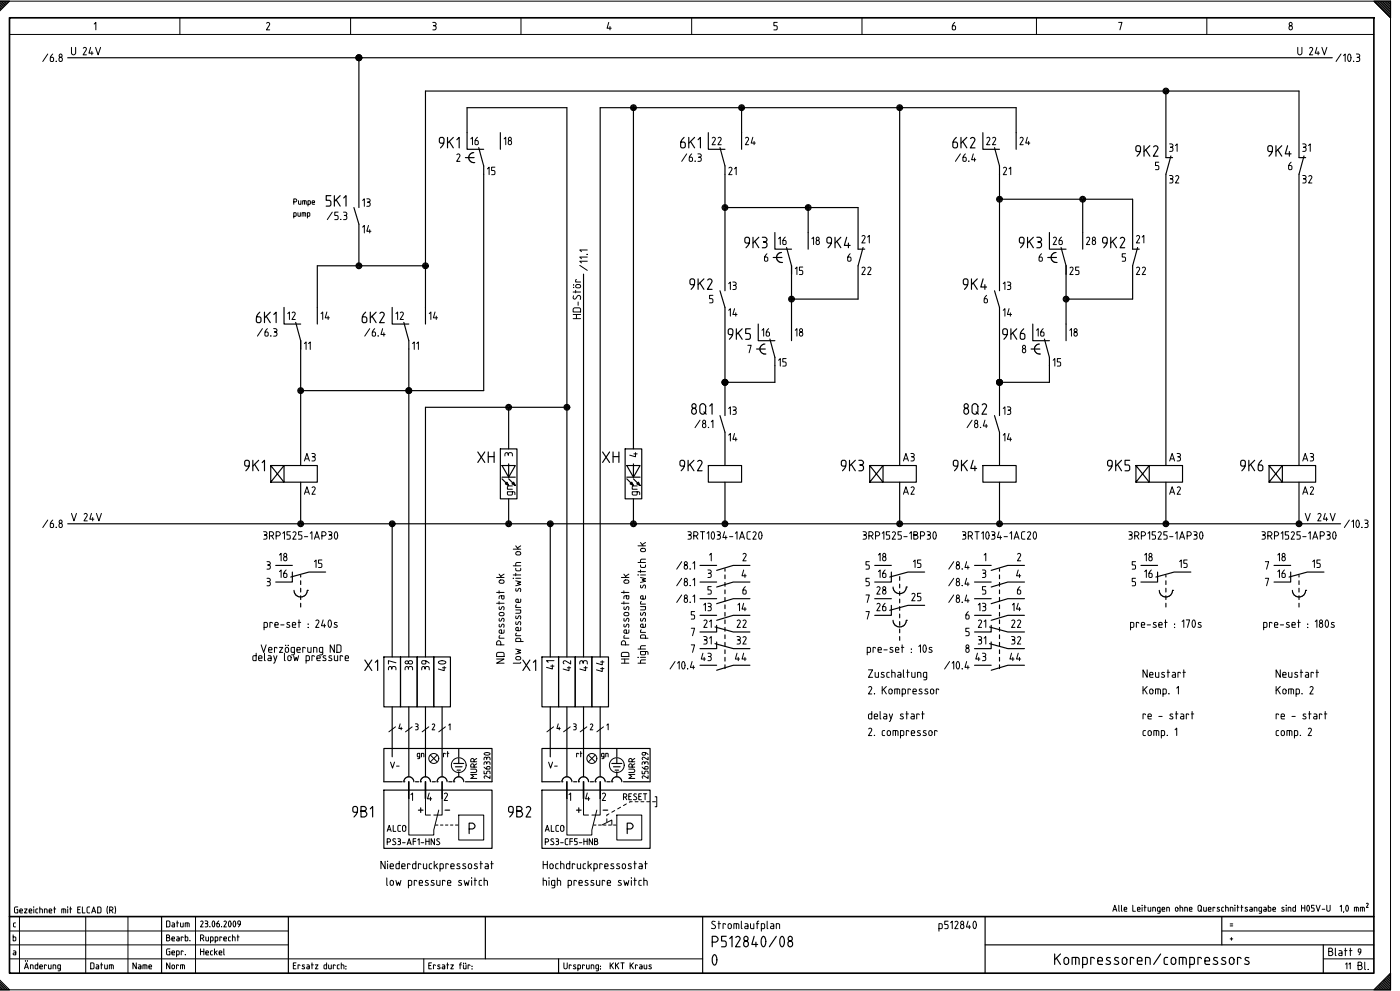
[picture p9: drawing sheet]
<svg xmlns="http://www.w3.org/2000/svg" width="421mm" height="298mm" viewBox="0 0 421 298" stroke-linecap="round" stroke-linejoin="round" font-family="sans-serif">
<g fill="none" stroke="#000" stroke-width=".35">
<path d="M-.1 .9l1.1 1.1M-.1 1.4l.9 .8M-.1 1.9l.6 .6M-.1 2.9l.1 .1M0 2.4l.3 .3M0 .3h2.9l-2.9 3M0 .5l1.3 1.2M.5 .5l1 1M1 .5l.7 .7M1.5 .5l.5 .5M2 .5l.2 .2M20.4 17.3h380"/>
<path d="M107.9 17.3v45M412.9 .3h5v5zM413 .5l4.7 4.7M413.5 .5l4.2 4.2M414 .5l3.7 3.7M414.5 .5l3.2 3.2M415 .5l2.7 2.7M415.5 .5l2.2 2.2M416 .5l1.7 1.7M416.5 .5l1.2 1.2M417 .5l.7 .7M417.5 .5l.2 .2"/>
<path d="M150.4 39.8v5M190.4 32.3v102.5M212.9 39.8v5h5M222.9 32.3v12.5M270.4 32.3v107.5M295.4 39.8v5h5M350.4 27.4v19.9h2M139.9 47.3h2.6M142.4 45.9a1.5 1.5 0 0 0-1.5 1.4 1.5 1.5 0 0 0 1.5 1.5M143.9 44.3l1.5 5.6v67.4h-55M145.4 44.8h-5v-12.5h30v165.1M216.4 44.3l1.5 5.6"/>
<path d="M217.9 52.3v35M298.9 44.3l1.5 5.6M300.4 59.8h40v15h2M300.4 52.3v35M305.4 44.8v-12.5h-125v165.1M325.4 59.8v15M351.9 46.8l-1.5 5.5v87.5M391.9 46.8l-1.5 5.5v87.5M392.4 47.3h-2v-19.9h-262.5v69.9M106.4 62.3l1.5 5v12.5M127.9 79.8h-32.5v17.5M217.9 62.3h40v12.5h2"/>
<path d="M232.4 77.4h2.6M232.9 69.8v5h5M234.9 75.9a1.5 1.5 0 0 0-1.5 1.5 1.5 1.5 0 0 0 1.5 1.4M236.4 74.3l1.5 5.5v22.5M242.9 62.3v12.5M259.4 74.3l-1.5 5.5v10h-20M314.9 77.4h2.6M315.4 69.8v5h5M317.4 75.9a1.5 1.5 0 0 0-1.5 1.5 1.5 1.5 0 0 0 1.5 1.4M318.9 74.3l1.5 5.5M341.9 74.3l-1.5 5.5v10h-20M85.4 92.4v4.9h5"/>
<path d="M88.9 96.8l1.5 5.5v37.5M117.9 92.4v4.9h5M121.4 96.8l1.5 5.5v95.1M175.4 82.3v115.1M216.4 87.3l1.5 5.1v32.4M227.9 97.3v5h5M298.9 87.3l1.5 5.1v32.4M310.4 97.3v5h5M320.4 82.3v20M227.4 104.8h2.6M229.9 103.3a1.5 1.5 0 0 0-1.5 1.5 1.5 1.5 0 0 0 1.5 1.5M231.4 101.9l1.5 5.5v7.5h-15"/>
<path d="M309.9 104.8h2.6M312.4 103.3a1.5 1.5 0 0 0-1.5 1.5 1.5 1.5 0 0 0 1.5 1.5M313.9 101.9l1.5 5.5v7.5h-15M81.4 139.8l4 5.1h-4v-5.1h4l-4 5.1M85.4 139.8h10v5.1h-10zM150.4 134.8h5v15h-5zM150.9 139.8h4l-2 3.5zM152.9 122.4v12.4M152.9 139.4v3.9M170.4 122.4h-42.5v75M187.9 134.8h5v15h-5zM188.4 139.8h4l-2 3.5z"/>
<path d="M190.4 139.4v3.9M212.9 139.8h10v5.1h-10zM216.4 124.8l1.5 5.1v9.9M261.4 139.8v5.1h4l-4-5.1h4l-4 5.1M265.4 139.8h10v5.1h-10zM295.4 139.8h10v5.1h-10zM298.9 124.8l1.5 5.1v9.9M341.4 139.8l4 5.1h-4v-5.1h4l-4 5.1M345.4 139.8h10v5.1h-10zM381.4 139.8l4 5.1h-4v-5.1h4l-4 5.1M385.4 139.8h10v5.1h-10zM20.4 157.3h382.5"/>
<path d="M90.4 144.9v12.4M117.9 157.3v40.1M150.9 143.3h4M150.9 143.8l2 2M152.9 149.8v7.5M152.9 143.8l2 2M165.4 157.3v40.1M188.4 143.3h4M188.4 143.8l2 2M190.4 149.8v7.5M190.4 143.8l2 2M217.9 144.9v12.4"/>
<path d="M270.4 144.9v12.4M300.4 144.9v12.4M350.4 144.9v12.4M390.4 144.9v12.4M82.9 169.8h5M87.9 171.8v3.1h-5M88.4 177.3a2 2 0 0 0 2 2 2 2 0 0 0 2-2M90.4 172.9v.4M90.4 174.5v1.1M90.4 176.7v1.1M90.4 179v1.1M97.9 171.8h-5l-5.5 1.5"/>
<path d="M210.4 169.8h5M210.4 179.8h5M210.4 174.9h5M217.9 170.9v.7M217.9 172.7v1.1M217.9 175v1.1M217.9 177.2v1.2M217.9 179.5v1.1M225.4 169.8h-5l-5 1.5M225.4 179.8h-5l-5 1.5M225.4 174.9h-5l-5 1.5M262.9 169.8h5"/>
<path d="M267.9 171.8v3.1h-5M268.4 176.4a2 2 0 0 0 2 2 2 2 0 0 0 2-2M270.4 173.2v1.1M270.4 175.5v1.1M270.4 177.7v1.1M270.4 180v1.1M277.9 171.8h-5l-5.5 1.5M292.9 169.8h5M292.9 179.8h5M292.9 174.9h5M300.4 170.9v.7M300.4 172.7v1.1"/>
<path d="M300.4 175v1.1M300.4 177.2v1.2M300.4 179.5v1.1M307.9 169.8h-5l-5 1.5M307.9 179.8h-5l-5 1.5M307.9 174.9h-5l-5 1.5M342.9 169.8h5M347.9 171.8v3.1h-5M348.4 177.3a2 2 0 0 0 2 2 2 2 0 0 0 2-2M350.4 172.9v.4M350.4 174.5v1.1M350.4 176.7v1.1"/>
<path d="M350.4 179v1.1M357.9 171.8h-5l-5.5 1.5M382.9 169.8h5M387.9 171.8v3.1h-5M388.4 177.3a2 2 0 0 0 2 2 2 2 0 0 0 2-2M390.4 172.9v.4M390.4 174.5v1.1M390.4 176.7v1.1M390.4 179v1.1M397.9 171.8h-5l-5.5 1.5M90.4 181.2v1.2M115.4 197.4h5v15h-5z"/>
<path d="M120.4 197.4h5v15h-5zM125.4 197.4h5v15h-5zM130.4 197.4h5v15h-5zM162.9 197.4h5v15h-5zM167.9 197.4h5v15h-5zM172.9 197.4h5v15h-5zM177.9 197.4h5v15h-5zM210.4 184.8h5M214.9 188.3l5.5 1.6h5M214.9 193.4l5.5 1.4h5M215.4 187.9v2h-5M217.9 181.7v1.1"/>
<path d="M217.9 184v1.1M217.9 186.2v1.1M217.9 188.5v1.1M217.9 190.7v1.1M217.9 193v1.1M217.9 195.2v1.1M217.9 197.5v1.1M217.9 199.7v1.2M225.4 184.8h-5l-5 1.5M225.4 199.8h-5l-5 1.5M268.4 186.3a2 2 0 0 0 2 2 2 2 0 0 0 2-2M270.4 182.2v1.1"/>
<path d="M270.4 184.5v1.1M270.4 186.7v1.2M270.4 189v1.1M270.4 191.2v1.1M277.9 181.8h-5l-5.5 1.5M292.9 184.8h5M297.4 188.3l5.5 1.6h5M297.4 193.4l5.5 1.4h5M297.9 187.9v2h-5M300.4 181.7v1.1M300.4 184v1.1M300.4 186.2v1.1"/>
<path d="M300.4 188.5v1.1M300.4 190.7v1.1M300.4 193v1.1M300.4 195.2v1.1M300.4 197.5v1.1M300.4 199.7v1.2M307.9 184.8h-5l-5 1.5M307.9 199.8h-5l-5 1.5M350.4 181.2v1.2M390.4 181.2v1.2M117.9 212.4v14.9M122.9 212.4v20.9"/>
<path d="M127.9 212.4v20.9M132.9 212.4v20.9M165.4 212.4v14.9M170.4 212.4v20.9M175.4 212.4v20.9M180.4 212.4v20.9M115.4 237.3h32.5v17.6h-32.5zM120.9 234.8h-5.5v-10h32.5v10h-8M122.9 233.3l1 .5 .5 1M122.9 233.3l-1.1 .5-.4 1M124.9 234.8h1M127.9 233.3l1 .5 .5 1"/>
<path d="M127.9 233.3l-1.1 .5-.4 1M129.9 234.8h1M132.9 233.3l1 .5 .5 1M132.9 233.3l-1.1 .5-.4 1M134.9 234.8h1M136.4 229.3h3M136.9 230.3h2M137.4 231.3h1M137.9 224.8v2.5M137.9 227.8v1.5M137.9 231.8v1.5M137.9 233.3l1 .5 .5 1"/>
<path d="M137.9 233.3l-1.1 .5-.4 1M162.9 237.3h32.5v17.6h-32.5zM168.4 234.8h-5.5v-10h32.5v10h-8M170.4 233.3l1 .5 .5 1M170.4 233.3l-1.1 .5-.4 1M172.4 234.8h1M175.4 233.3l1 .5 .5 1M175.4 233.3l-1.1 .5-.4 1M177.4 234.8h1M180.4 233.3l1 .5 .5 1M180.4 233.3l-1.1 .5-.4 1M182.4 234.8h1"/>
<path d="M183.9 229.3h3M184.4 230.3h2M184.9 231.3h1M185.4 224.8v2.5M185.4 227.8v1.5M185.4 231.8v1.5M185.4 233.3l1 .5 .5 1M185.4 233.3l-1.1 .5-.4 1M48.6 275.4v17M86.7 275.4v17M145.9 275.4v12.7M211.2 275.4v17"/>
<path d="M296 275.4v17M367.2 275.4v8.4M-.1 295.5l1.8 1.8M-.1 296l1.3 1.3M-.1 296.5l.8 .8M0 296.9l.3 .4M0 294.4l2.9 2.9h-2.9M0 295l2.2 2.3M167.9 288.1v4.3M296 283.8h116.9M397.7 283.8v8.6M413.3 297.2v.1"/>
<path d="M413.5 297l.3 .3M413.8 296.7l.5 .6M414 296.4l.8 .9M414.3 296.2l1 1.1M414.5 295.9l1.3 1.4M414.7 295.7l1.6 1.6M415 295.4l1.8 1.9M415.2 295.2l2.1 2.1M415.5 295l2.2 2.2M415.7 294.7l2 2M416 294.5l1.7 1.7M416.2 294.2l1.5 1.5"/>
<path d="M416.5 294l1.2 1.2M416.7 293.7l1 1M417 293.5l.7 .7M417.2 293.2l.5 .5M417.5 293l.2 .2M417.9 292.4v4.9h-5z"/>
<circle cx="107.9" cy="17.3" r=".88"/>
<circle cx="107.9" cy="17.3" r=".38"/>
<circle cx="107.9" cy="17.3" r=".63"/>
<circle cx="190.4" cy="32.3" r=".88"/>
<circle cx="190.4" cy="32.3" r=".62"/>
<circle cx="190.4" cy="32.3" r=".38"/>
<circle cx="222.9" cy="32.3" r=".63"/>
<circle cx="222.9" cy="32.3" r=".88"/>
<circle cx="222.9" cy="32.3" r=".37"/>
<circle cx="270.4" cy="32.3" r=".88"/>
<circle cx="270.4" cy="32.3" r=".38"/>
<circle cx="270.4" cy="32.3" r=".63"/>
<circle cx="350.4" cy="27.4" r=".38"/>
<circle cx="350.4" cy="27.3" r=".63"/>
<circle cx="350.4" cy="27.3" r=".87"/>
<circle cx="300.4" cy="59.8" r=".88"/>
<circle cx="300.4" cy="59.8" r=".38"/>
<circle cx="300.4" cy="59.9" r=".63"/>
<circle cx="325.4" cy="59.9" r=".63"/>
<circle cx="325.4" cy="59.8" r=".88"/>
<circle cx="325.4" cy="59.8" r=".37"/>
<circle cx="107.9" cy="79.8" r=".87"/>
<circle cx="107.9" cy="79.8" r=".38"/>
<circle cx="107.9" cy="79.8" r=".63"/>
<circle cx="127.9" cy="79.8" r=".38"/>
<circle cx="127.9" cy="79.8" r=".63"/>
<circle cx="127.9" cy="79.8" r=".87"/>
<circle cx="217.9" cy="62.3" r=".38"/>
<circle cx="217.9" cy="62.3" r=".63"/>
<circle cx="217.9" cy="62.3" r=".88"/>
<circle cx="242.9" cy="62.3" r=".88"/>
<circle cx="242.9" cy="62.3" r=".37"/>
<circle cx="242.9" cy="62.3" r=".62"/>
<circle cx="237.9" cy="89.9" r=".63"/>
<circle cx="237.9" cy="89.8" r=".88"/>
<circle cx="237.9" cy="89.8" r=".37"/>
<circle cx="320.4" cy="89.9" r=".63"/>
<circle cx="320.4" cy="89.8" r=".88"/>
<circle cx="320.4" cy="89.8" r=".37"/>
<circle cx="90.4" cy="117.3" r=".63"/>
<circle cx="90.4" cy="117.3" r=".37"/>
<circle cx="90.4" cy="117.3" r=".87"/>
<circle cx="122.9" cy="117.3" r=".87"/>
<circle cx="122.9" cy="117.3" r=".38"/>
<circle cx="122.9" cy="117.3" r=".63"/>
<circle cx="217.9" cy="114.9" r=".38"/>
<circle cx="217.9" cy="114.8" r=".63"/>
<circle cx="217.9" cy="114.9" r=".88"/>
<circle cx="300.4" cy="114.9" r=".88"/>
<circle cx="300.4" cy="114.9" r=".38"/>
<circle cx="300.4" cy="114.8" r=".63"/>
<circle cx="152.9" cy="122.4" r=".88"/>
<circle cx="152.9" cy="122.4" r=".38"/>
<circle cx="152.9" cy="122.3" r=".63"/>
<circle cx="170.4" cy="122.3" r=".63"/>
<circle cx="170.4" cy="122.4" r=".88"/>
<circle cx="170.4" cy="122.4" r=".37"/>
<circle cx="90.4" cy="157.3" r=".88"/>
<circle cx="90.4" cy="157.3" r=".37"/>
<circle cx="90.4" cy="157.3" r=".62"/>
<circle cx="117.9" cy="157.3" r=".88"/>
<circle cx="117.9" cy="157.3" r=".37"/>
<circle cx="117.9" cy="157.3" r=".62"/>
<circle cx="152.9" cy="157.3" r=".88"/>
<circle cx="152.9" cy="157.3" r=".38"/>
<circle cx="152.9" cy="157.3" r=".62"/>
<circle cx="165.4" cy="157.3" r=".88"/>
<circle cx="165.4" cy="157.3" r=".37"/>
<circle cx="165.4" cy="157.3" r=".62"/>
<circle cx="190.4" cy="157.3" r=".88"/>
<circle cx="190.4" cy="157.3" r=".62"/>
<circle cx="190.4" cy="157.3" r=".38"/>
<circle cx="217.9" cy="157.3" r=".38"/>
<circle cx="217.9" cy="157.3" r=".88"/>
<circle cx="217.9" cy="157.3" r=".62"/>
<circle cx="270.4" cy="157.3" r=".88"/>
<circle cx="270.4" cy="157.3" r=".38"/>
<circle cx="270.4" cy="157.3" r=".62"/>
<circle cx="300.4" cy="157.3" r=".88"/>
<circle cx="300.4" cy="157.3" r=".38"/>
<circle cx="300.4" cy="157.3" r=".62"/>
<circle cx="350.4" cy="157.3" r=".38"/>
<circle cx="350.4" cy="157.3" r=".88"/>
<circle cx="350.4" cy="157.3" r=".62"/>
<circle cx="390.4" cy="157.3" r=".88"/>
<circle cx="390.4" cy="157.3" r=".37"/>
<circle cx="390.4" cy="157.3" r=".62"/>
</g>
<g fill="#000">
<circle cx="142.4" cy="48.8" r=".17"/>
<circle cx="234.9" cy="78.8" r=".17"/>
<circle cx="317.4" cy="78.8" r=".17"/>
<circle cx="229.9" cy="106.3" r=".17"/>
<circle cx="312.4" cy="106.3" r=".17"/>
<circle cx="92.4" cy="177.3" r=".17"/>
<circle cx="272.4" cy="176.4" r=".17"/>
<circle cx="352.4" cy="177.3" r=".17"/>
<circle cx="392.4" cy="177.3" r=".17"/>
<circle cx="272.4" cy="186.3" r=".17"/>
<circle cx="121.4" cy="234.8" r=".17"/>
<circle cx="126.4" cy="234.8" r=".17"/>
<circle cx="131.4" cy="234.8" r=".17"/>
<circle cx="136.4" cy="234.8" r=".17"/>
<circle cx="168.9" cy="234.8" r=".17"/>
<circle cx="173.9" cy="234.8" r=".17"/>
<circle cx="178.9" cy="234.8" r=".17"/>
<circle cx="183.9" cy="234.8" r=".17"/>
</g>
<g fill="none" stroke="#000" stroke-width=".3">
<path d="M0 .3h417.9v297h-418M2.9 10.4h410M54.1 5.3v5.1M105.4 5.3v5.1M156.6 5.3v5.1M207.9 5.3v5.1M259 5.3v5.1M311.5 5.3v5.1M362.7 5.3v5.1M88.3 60.6h.5a.46 .46 0 0 0 .4-.4 .46 .46 0 0 0-.4-.5h-.5v1.7M89.7 60.3v.9l.2 .2h.5v-1.1M91 61.4v-1.1l1 .1v1"/>
<path d="M91.5 60.3v1.1M92.6 61.4l.7-.2v-.7l-.2-.2h-.5v1.6M93.8 60.8h.7v-.4h-.6l-.1 .8 .7 .2M149.2 178h2.3M149.2 173.5h2.3M150 177.5v.7M150 172.5l.7 1M150.1 174.4l1-.2a.52 .52 0 0 1 .4 .5 .52 .52 0 0 1-.4 .5l-1-.1-.1-.2zM150.7 179l.2 .9h.5l.1-.9h-1.2l-.3 .3v.5M151.5 172.5l-1 .6M186.7 178h2.3M186.7 173.5h2.3"/>
<path d="M187.5 177.5v.7M187.5 172.5l.7 1M187.6 174.4l1-.2a.52 .52 0 0 1 .4 .5 .52 .52 0 0 1-.4 .5l-1-.1-.1-.2zM188.2 179l.2 .9h.5l.1-.9h-1.2l-.3 .3v.5M189 172.5l-1 .6M149.2 198h2.3l-2.3 1.2h2.3M149.2 181.2h2.3M149.4 196.1l1.7-.1 .4 .4v.8h-2.3zM150 180.7v.8M150.1 187.6l-.1 .5 .3 .2 .6-.8h.3l.3 .3-.1 .7M150.1 185.8l-.1 .6 .3 .2 .6-.8 .3-.1 .3 .3-.1 .7M150.1 182.3l-.1 .6 .3 .2 .6-.8 .3-.1 .3 .3-.1 .7"/>
<path d="M150.1 184.1l1-.1a.52 .52 0 0 1 .4 .5 .52 .52 0 0 1-.4 .5l-1-.2-.1-.2zM150.2 191l-.2 .2v.5h1.5M150.5 193.7l-.2-1-.3-.2-.6 .2-.2 1h2.3M151.5 189.2v.7l-.3 .3-1.1-.1v-.8l.6-.1v1M186.7 181.2h2.3M186.7 199.2h2.3M186.7 198h2.3M186.9 196.1l1.7-.1 .4 .4v.8h-2.3zM187.5 180.7v.8M187.6 187.6l-.1 .5 .3 .2 .6-.8h.3l.3 .3-.1 .7M187.6 185.8l-.1 .6 .3 .2 .6-.8 .3-.1 .3 .3-.1 .7M187.6 182.3l-.1 .6 .3 .2 .6-.8 .3-.1 .3 .3-.1 .7"/>
<path d="M187.6 184.1l1-.1a.52 .52 0 0 1 .4 .5 .52 .52 0 0 1-.4 .5l-1-.2-.1-.2zM187.7 191l-.2 .2v.5h1.5M187.7 198v1.2M188 193.7l-.2-1-.3-.2-.6 .2-.2 1h2.3M189 189.2v.7l-.3 .3-1.1-.1v-.8l.6-.1v1M118.9 218.3l-2 1.5M123.9 218.3l-2 1.5M128.9 218.3l-2 1.5M133.9 218.3l-2 1.5M166.4 218.3l-2 1.5M171.4 218.3l-2 1.5M176.4 218.3l-2 1.5"/>
<path d="M181.4 218.3l-2 1.5M261 201.2h1.2l-1.2 2.3h1.2M262 213.7v2.3h-.7l-.3-.3v-.9l.3-.3h.7M262.7 215.2h1l-.1-.6h-.8l-.1 1.1 .3 .3h.7M263 202v1.2l.3 .3h.7v-1.5M264.5 213.7v2.1l.2 .2M265.6 214.5h.6l.3 .3v1.2l-.9-.1-.1-.4 .3-.3h.7M265.7 202h-.6l-.2 .3 .8 .6v.3l-.3 .3-.7-.2M267.2 202h-.4l-.3 .3 .1 1.1 .6 .1M267.2 214.5l.5 1.5M268 202h.7l.3 .3v1.2M268 201.2v2.3"/>
<path d="M268.2 214.5l-.6 2-.4 .2M269.9 202h.5l.3 .3v1.2l-.9-.1-.1-.4 .3-.3h.7M271.4 214.5h-.6l-.2 .2 .2 .4 .6 .3v.5h-.9M271.5 201.2v2.1l.2 .2M272.2 214.5h.8M272.5 202h.7M272.5 213.7v2.3M272.7 201.2v2.3M273.9 214.5h.5l.3 .3v1.2l-.9-.1v-.6l.9-.1M274 202v1.2l.3 .3h.7v-1.5M275.7 203.5v-1.5h.7l.3 .3v1.2M276.2 214.7l-.2-.2h-.5v1.5"/>
<path d="M277 214.5h.7M277.2 213.7v2.3M278.5 203.5h-.7l-.3-.3v-.9l.3-.3h.7v1.9l-.3 .3h-.6M344.2 214.7l-.2-.2h-.5v1.5M344.7 201.2v2.3l-1.2-2.3v2.3M345 215.2h1l-.1-.6h-.8l-.1 1.1 .3 .3h.7M345.5 202.7h1l-.1-.6h-.8l-.1 1.1 .3 .3h.7M347.2 202v1.2l.3 .3h.7v-1.5M348.2 215.2h1M349.9 202h-.6l-.2 .3 .8 .6 .1 .3-.3 .3-.7-.2M350.7 202h.8M351 201.2v2.3"/>
<path d="M352.4 202h.5l.3 .3v1.2l-.9-.1-.1-.4 .3-.3h.7M352.4 214.5h-.6l-.2 .2 .2 .4 .6 .3v.5h-.9M353.2 214.5h.8M353.5 213.7v2.3M354.7 202.2l-.2-.2h-.5v1.5M354.9 214.5h.5l.3 .3v1.2l-.9-.1v-.6l.9-.1M355.5 202h.7M355.7 201.2v2.3M357.2 214.7l-.2-.2h-.5v1.5M358 214.5h.7M358.2 213.7v2.3M384.2 214.7l-.2-.2h-.5v1.5"/>
<path d="M384.7 201.2v2.3l-1.2-2.3v2.3M385 215.2h1l-.1-.6h-.8l-.1 1.1 .3 .3h.7M385.5 202.7h1l-.1-.6h-.8l-.1 1.1 .3 .3h.7M387.2 202v1.2l.3 .3h.7v-1.5M388.2 215.2h1M389.9 202h-.6l-.2 .3 .8 .6 .1 .3-.3 .3-.7-.2M390.7 202h.8M391 201.2v2.3M392.4 202h.5l.3 .3v1.2l-.9-.1v-.5l.9-.2M392.4 214.5h-.6l-.2 .3 .8 .6 .1 .3-.3 .3-.7-.1M393.2 214.5h.8M393.5 213.7v2.3"/>
<path d="M394.7 202.2l-.2-.2h-.5v1.5M394.9 214.5h.5l.3 .3v1.2l-.9-.1-.1-.4 .3-.3h.7M395.5 202h.7M395.7 201.2v2.3M397.2 214.7l-.2-.2h-.5v1.5M398 214.5h.7M398.2 213.7v2.3M122.9 239.9v10.9h7.5v-1.4l1.5-6.1M127.9 239.9v4.9h1.5M129.4 226.9l2 2M131.4 226.9l-2 2M132.9 239.9v4.9h-2.5"/>
<path d="M141.5 231h1.4a.52 .52 0 0 1 .4 .5 .52 .52 0 0 1-.4 .6h-1.4M142.5 230.4l-.2-.8a.51 .51 0 0 0-.8 .2v.6h1.8M142.5 228.9l-.2-.9a.51 .51 0 0 0-.8 .3v.6h1.8M143.3 232.6h-1.8l.9 .6-.9 .6h1.8M143.3 229.5l-.8 .4M143.3 227.8l-.8 .5M170.4 239.9v10.9h7.5v-1.4l1.5-6.1M175.4 239.9v4.9h1.5M176.9 226.9l2 2M178.9 226.9l-2 2M180.4 239.9v4.9h-2.5M189 231h1.4a.52 .52 0 0 1 .4 .5 .52 .52 0 0 1-.4 .6h-1.4"/>
<path d="M190 230.4v-.6a.51 .51 0 0 0-.5-.4 .51 .51 0 0 0-.5 .4v.6h1.8M190 228.9l-.2-.9a.51 .51 0 0 0-.8 .3v.6h1.8M190.8 232.6h-1.8l.9 .6-.9 .6h1.8M190.8 229.5l-.8 .4M190.8 227.8l-.8 .5M196.9 239.3h.5v3h-.5M115.7 258.7v2.3l-1.2-2.3v2.3M116.4 249.7l.6-1.8 .6 1.8M116.5 258.8h.1M116.5 259.5v1.5M116.6 249.2h.8M118.2 247.9v1.8h.8"/>
<path d="M120 258.7v2.3h-.7l-.3-.3v-.9l.3-.3h.7M120.4 247.9h-.5l-.3 .4 .1 1.4h.7M121.1 248.1a.51 .51 0 0 1 .5-.1 .51 .51 0 0 1 .4 .5v.9a.52 .52 0 0 1-.5 .4 .52 .52 0 0 1-.5-.4zM123.2 259.7l-.2-.2h-.5v1.5M125 258.7v2.3h-.7l-.3-.3v-.9l.3-.3h.7M126.5 259.7l-.2-.2h-.6v1.5M127.2 259.5v1.2l.3 .3h.7v-1.5M129.7 259.5h-.4l-.3 .3 .1 1.1 .6 .1M130.5 258.7v2.3M130.9 247.9h.7M130.9 260l.6 1M131.5 259.5l-1 .7"/>
<path d="M132.4 247.9h.7M133.9 247.9h.7M134.7 259.7l-.2-.2h-.5v1.5M135.4 247.9h.7M136.9 247.9h.7M137.9 244.8h7.5v7.5h-7.5zM138.2 259.5h-.6l-.2 .3 .8 .6v.3l-.3 .3-.7-.1M139.9 259.5h-.6l-.2 .3 .8 .6 .1 .3-.3 .3-.7-.1M140.9 259.6a.51 .51 0 0 1 .5-.1 .51 .51 0 0 1 .3 .5v.6a.52 .52 0 0 1-.5 .4 .52 .52 0 0 1-.5-.4zM143.4 259.5h-.6l-.2 .3 .8 .6 .1 .3-.3 .3-.7-.1M144.2 259.5h.8M144.5 258.7v2.3"/>
<path d="M145.9 259.5h.5l.3 .3v1.2l-.9-.1v-.5l.9-.2M147.5 259.5h.7M147.7 258.7v2.3M163.2 258.7v2.3M163.2 259.7h1.3M163.9 249.7l.6-1.8 .6 1.8M164.1 249.2h.8M164.5 258.7v2.3M165.4 259.6a.51 .51 0 0 1 .5-.1 .51 .51 0 0 1 .3 .5v.6a.52 .52 0 0 1-.5 .4 .52 .52 0 0 1-.5-.4zM165.7 247.9v1.8h.8M167.7 259.5h-.4l-.3 .3 .1 1.1 .6 .1M167.9 247.9h-.5l-.3 .4 .1 1.4h.7"/>
<path d="M168.5 259.5h.7l.3 .3v1.2M168.5 258.7v2.3M168.6 248.1a.51 .51 0 0 1 .5-.1 .51 .51 0 0 1 .4 .5v.9a.52 .52 0 0 1-.5 .4 .52 .52 0 0 1-.5-.4zM171.2 258.7v2.3h-.7l-.3-.3v-.9l.3-.3h.7M172.7 259.7l-.2-.2h-.5v1.5M173.5 259.5v1.2l.3 .3h.7v-1.5M176 259.5h-.5l-.3 .3 .1 1.1 .7 .1M176.7 258.7v2.3M177.1 260l.6 1M177.7 259.5l-1 .7M178.4 247.9h.7M179.9 247.9h.7"/>
<path d="M180.9 247.9l3-1.6v1.6M181 259.7l-.2-.2h-.6v1.5M181.4 247.9h.7M182.4 246v.8M182.9 247.9h.7M184.4 247.9h.7M184.4 259.5h-.6l-.2 .3 .8 .6 .1 .3-.3 .3-.7-.1M184.7 243.5l-.8 .5M185.4 244.8h7.5v7.5h-7.5zM186.2 259.5h-.6l-.2 .2 .1 .4 .7 .3-.1 .5h-.9M186.5 242.5l-.9 .5M187.1 259.6a.51 .51 0 0 1 .6-.1 .51 .51 0 0 1 .3 .5v.6a.52 .52 0 0 1-.5 .4 .52 .52 0 0 1-.5-.4z"/>
<path d="M188.2 241.5l-.8 .5M189.7 259.5h-.6l-.2 .2 .1 .4 .7 .3-.1 .5h-.9M190.5 259.5h.7M190.7 258.7v2.3M192.1 259.5h.6l.3 .3v1.2l-.9-.1v-.5l.9-.2M193.7 259.5h.8M194 258.7v2.3M2.9 279.7h83.8M5.9 275.4v17M25.8 275.4v17M38.5 275.4v17M58.8 275.4v17"/>
<path d="M117.2 260.2h1l-.1-.6h-.8l-.1 1.1 .3 .3h.7M120.7 260.2h1l-.1-.6h-.8l-.1 1.1 .3 .3h.7M132.2 261h.7l.3-.3v-.9l-.3-.3h-.7v2.2M135.5 260.2h1l-.1-.6h-.8l-.1 1.1 .3 .3h.7M178.5 261h.7l.3-.3v-.9l-.3-.3h-.7v2.2M181.7 260.2h1l-.1-.6h-.8l-.1 1.1 .3 .3h.7M367.2 279.7h45.7M2.9 288.1h208.3M2.9 283.8h83.8M127.4 288.1v4.3M397.7 288.1h15.2"/>
<circle cx="130.4" cy="227.8" r="1.5"/>
<circle cx="137.9" cy="229.8" r="2.22"/>
<circle cx="177.9" cy="227.8" r="1.5"/>
<circle cx="185.4" cy="229.8" r="2.22"/>
</g>
<path d="M2.9 5.3h410v287.1h-410zM122.9 234.8v5.1M127.9 234.8v5.1M132.9 234.8v5.1M170.4 234.8v5.1M175.4 234.8v5.1M180.4 234.8v5.1M2.9 275.4h410" fill="none" stroke="#000" stroke-width=".5"/>
<g font-size="4.9">
<text x="131.9" y="44.6">9K1</text>
<text x="204.4" y="44.6">6K1</text>
<text x="286.2" y="44.6">6K2</text>
<text x="341.2" y="47.1">9K2</text>
<text x="380.8" y="47.1">9K4</text>
<text x="97.9" y="62.1">5K1</text>
<text x="223.7" y="74.6">9K3</text>
<text x="248.3" y="74.6">9K4</text>
<text x="306.2" y="74.6">9K3</text>
<text x="331.2" y="74.6">9K2</text>
<text x="207.2" y="87.1">9K2</text>
<text x="289.3" y="87.1">9K4</text>
<text x="76.9" y="97.1">6K1</text>
<text x="108.7" y="97.1">6K2</text>
<text x="218.7" y="102.1">9K5</text>
<text x="301.2" y="102.1">9K6</text>
<text x="207.7" y="124.6">8Q1</text>
<text x="289.5" y="124.6">8Q2</text>
<text x="73.4" y="141.6">9K1</text>
<text x="143.4" y="139.1">XH</text>
<text x="180.9" y="139.1">XH</text>
<text x="204.2" y="141.6">9K2</text>
<text x="252.7" y="141.6">9K3</text>
<text x="286.3" y="141.6">9K4</text>
<text x="332.7" y="141.6">9K5</text>
<text x="372.7" y="141.6">9K6</text>
<text x="109.5" y="201.6">X1</text>
<text x="157" y="201.6">X1</text>
<text x="105.9" y="245.6">9B1</text>
<text x="125.6" y="244.6">+</text>
<text x="133.6" y="244.6">-</text>
<text x="152.7" y="245.6">9B2</text>
<text x="173.1" y="244.6">+</text>
<text x="181.1" y="244.6">-</text>
<text x="140.8" y="250.6">P</text>
<text x="188.3" y="250.6">P</text>
<text x="213.9" y="284.6">P512840/08</text>
<text x="213.9" y="290.1">0</text>
<text x="316.8" y="289.9">Kompressoren/compressors</text>
</g>
<g font-size="3.5">
<text x="28.2" y="9.1">1</text>
<text x="79.9" y="9.1">2</text>
<text x="129.9" y="9.1">3</text>
<text x="182.3" y="9.1">4</text>
<text x="232.4" y="9.1">5</text>
<text x="286" y="9.1">6</text>
<text x="336" y="9.1">7</text>
<text x="387.2" y="9.1">8</text>
<text x="21.4" y="16.6">U 24V</text>
<text x="389.9" y="16.6">U 24V</text>
<text x="12.7" y="18.6">/6.8</text>
<text x="401.4" y="18.6">/10.3</text>
<text x="141.4" y="43.6">16</text>
<text x="151.4" y="43.6">18</text>
<text x="213.9" y="43.6">22</text>
<text x="223.9" y="43.6">24</text>
<text x="296.4" y="43.6">22</text>
<text x="306.4" y="43.6">24</text>
<text x="351.4" y="45.6">31</text>
<text x="391.4" y="45.6">31</text>
<text x="137.1" y="48.6">2</text>
<text x="146.4" y="52.6">15</text>
<text x="204.7" y="48.6">/6.3</text>
<text x="218.9" y="52.6">21</text>
<text x="287" y="48.6">/6.4</text>
<text x="301.4" y="52.6">21</text>
<text x="347.1" y="51.1">5</text>
<text x="387.1" y="51.1">6</text>
<text x="351.4" y="55.1">32</text>
<text x="391.4" y="55.1">32</text>
<text x="108.9" y="62.1">13</text>
<text x="98.2" y="66.1">/5.3</text>
<text x="108.9" y="70.1">14</text>
<text x="233.9" y="73.6">16</text>
<text x="243.9" y="73.6">18</text>
<text x="258.9" y="73.1">21</text>
<text x="316.4" y="73.6">26</text>
<text x="326.4" y="73.6">28</text>
<text x="341.4" y="73.1">21</text>
<text x="176.6" y="81.4" transform="rotate(-90 176.6 81.4)">/11.1</text>
<text x="229.6" y="78.6">6</text>
<text x="238.9" y="82.6">15</text>
<text x="254.6" y="78.6">6</text>
<text x="258.9" y="82.6">22</text>
<text x="312.1" y="78.6">6</text>
<text x="321.4" y="82.6">25</text>
<text x="337.1" y="78.6">5</text>
<text x="341.4" y="82.6">22</text>
<text x="218.9" y="87.1">13</text>
<text x="301.4" y="87.1">13</text>
<text x="174.6" y="95.8" transform="rotate(-90 174.6 95.8)">HD-Stör</text>
<text x="213.1" y="91.1">5</text>
<text x="218.9" y="95.1">14</text>
<text x="295.6" y="91.1">6</text>
<text x="301.4" y="95.1">14</text>
<text x="77.2" y="101.1">/6.3</text>
<text x="86.4" y="96.1">12</text>
<text x="96.4" y="96.1">14</text>
<text x="109.5" y="101.1">/6.4</text>
<text x="118.9" y="96.1">12</text>
<text x="128.9" y="96.1">14</text>
<text x="228.9" y="101.1">16</text>
<text x="238.9" y="101.1">18</text>
<text x="311.4" y="101.1">16</text>
<text x="321.4" y="101.1">18</text>
<text x="91.4" y="105.1">11</text>
<text x="123.9" y="105.1">11</text>
<text x="224.6" y="106.1">7</text>
<text x="307.1" y="106.1">8</text>
<text x="233.9" y="110.1">15</text>
<text x="316.4" y="110.1">15</text>
<text x="218.9" y="124.6">13</text>
<text x="301.4" y="124.6">13</text>
<text x="208.7" y="128.6">/8.1</text>
<text x="290.5" y="128.6">/8.4</text>
<text x="154.1" y="137.1" transform="rotate(-90 154.1 137.1)">3</text>
<text x="191.6" y="137.4" transform="rotate(-90 191.6 137.4)">4</text>
<text x="218.9" y="132.6">14</text>
<text x="301.4" y="132.6">14</text>
<text x="91.4" y="138.6">A3</text>
<text x="271.4" y="138.6">A3</text>
<text x="351.4" y="138.6">A3</text>
<text x="391.4" y="138.6">A3</text>
<text x="91.4" y="148.6">A2</text>
<text x="154.1" y="148.9" transform="rotate(-90 154.1 148.9)">gn</text>
<text x="191.6" y="148.9" transform="rotate(-90 191.6 148.9)">gn</text>
<text x="271.4" y="148.6">A2</text>
<text x="351.4" y="148.6">A2</text>
<text x="391.4" y="148.6">A2</text>
<text x="12.7" y="158.6">/6.8</text>
<text x="21.4" y="156.6">V 24V</text>
<text x="392.1" y="156.6">V 24V</text>
<text x="403.9" y="158.6">/10.3</text>
<text x="79.1" y="162.1">3RP1525-1AP30</text>
<text x="206.6" y="162.1">3RT1034-1AC20</text>
<text x="259.2" y="162.1">3RP1525-1BP30</text>
<text x="289.1" y="162.1">3RT1034-1AC20</text>
<text x="339.1" y="162.1">3RP1525-1AP30</text>
<text x="379.1" y="162.1">3RP1525-1AP30</text>
<text x="80.1" y="171.1">3</text>
<text x="83.9" y="168.6">18</text>
<text x="83.9" y="173.6">16</text>
<text x="94.4" y="170.6">15</text>
<text x="203.2" y="171.1">/8.1</text>
<text x="212.6" y="173.6">3</text>
<text x="213.1" y="168.6">1</text>
<text x="222.9" y="173.6">4</text>
<text x="223.1" y="168.6">2</text>
<text x="260.1" y="171.1">5</text>
<text x="263.9" y="168.6">18</text>
<text x="263.9" y="173.6">16</text>
<text x="274.4" y="170.6">15</text>
<text x="285" y="171.1">/8.4</text>
<text x="295.1" y="173.6">3</text>
<text x="295.6" y="168.6">1</text>
<text x="305.4" y="173.6">4</text>
<text x="305.6" y="168.6">2</text>
<text x="340.1" y="171.1">5</text>
<text x="343.9" y="168.6">18</text>
<text x="343.9" y="173.6">16</text>
<text x="354.4" y="170.6">15</text>
<text x="380.1" y="171.1">7</text>
<text x="383.9" y="168.6">18</text>
<text x="383.9" y="173.6">16</text>
<text x="394.4" y="170.6">15</text>
<text x="80.1" y="176.1">3</text>
<text x="203.2" y="176.1">/8.1</text>
<text x="212.6" y="178.6">5</text>
<text x="223.1" y="178.6">6</text>
<text x="260.1" y="176.1">5</text>
<text x="263.4" y="178.6">28</text>
<text x="285" y="176.1">/8.4</text>
<text x="295.1" y="178.6">5</text>
<text x="305.6" y="178.6">6</text>
<text x="340.1" y="176.1">5</text>
<text x="380.1" y="176.1">7</text>
<text x="203.2" y="181.1">/8.1</text>
<text x="211.4" y="183.6">13</text>
<text x="221.6" y="183.6">14</text>
<text x="260.1" y="181.1">7</text>
<text x="263.4" y="183.6">26</text>
<text x="273.9" y="180.6">25</text>
<text x="285" y="181.1">/8.4</text>
<text x="293.9" y="183.6">13</text>
<text x="304.1" y="183.6">14</text>
<text x="79.2" y="188.6">pre-set : 240s</text>
<text x="207.6" y="186.1">5</text>
<text x="207.6" y="191.1">7</text>
<text x="211.4" y="188.6">21</text>
<text x="221.4" y="188.6">22</text>
<text x="260.1" y="186.1">7</text>
<text x="290.1" y="186.1">6</text>
<text x="290.1" y="191.1">5</text>
<text x="293.9" y="188.6">21</text>
<text x="303.9" y="188.6">22</text>
<text x="339.6" y="188.6">pre-set : 170s</text>
<text x="379.6" y="188.6">pre-set : 180s</text>
<text x="78.4" y="196.1">Verzögerung ND</text>
<text x="207.6" y="196.1">7</text>
<text x="211.4" y="193.6">31</text>
<text x="221.4" y="193.6">32</text>
<text x="260.5" y="196.1">pre-set : 10s</text>
<text x="290.1" y="196.1">8</text>
<text x="293.9" y="193.6">31</text>
<text x="303.9" y="193.6">32</text>
<text x="75.9" y="198.6">delay low pressure</text>
<text x="119.1" y="201.3" transform="rotate(-90 119.1 201.3)">37</text>
<text x="124.1" y="201.3" transform="rotate(-90 124.1 201.3)">38</text>
<text x="129.1" y="201.3" transform="rotate(-90 129.1 201.3)">39</text>
<text x="134.1" y="201.6" transform="rotate(-90 134.1 201.6)">40</text>
<text x="156.6" y="199.3" transform="rotate(-90 156.6 199.3)">low pressure switch ok</text>
<text x="166.6" y="201.1" transform="rotate(-90 166.6 201.1)">41</text>
<text x="171.6" y="201.6" transform="rotate(-90 171.6 201.6)">42</text>
<text x="176.6" y="201.6" transform="rotate(-90 176.6 201.6)">43</text>
<text x="181.6" y="201.8" transform="rotate(-90 181.6 201.8)">44</text>
<text x="194.1" y="199.3" transform="rotate(-90 194.1 199.3)">high pressure switch ok</text>
<text x="201.2" y="201.1">/10.4</text>
<text x="210.6" y="198.6">43</text>
<text x="220.9" y="198.6">44</text>
<text x="283.7" y="201.1">/10.4</text>
<text x="293.1" y="198.6">43</text>
<text x="303.4" y="198.6">44</text>
<text x="260.9" y="208.6">2. Kompressor</text>
<text x="343.4" y="208.6">Komp. 1</text>
<text x="383.4" y="208.6">Komp. 2</text>
<text x="260.9" y="221.1">2. compressor</text>
<text x="343.4" y="221.1">comp. 1</text>
<text x="383.4" y="221.1">comp. 2</text>
<text x="123.4" y="240.6">1</text>
<text x="128.4" y="240.6">4</text>
<text x="133.4" y="240.6">2</text>
<text x="170.9" y="240.6">1</text>
<text x="175.9" y="240.6">4</text>
<text x="180.9" y="240.6">2</text>
<text x="116.1" y="266.1">low pressure switch</text>
<text x="163.1" y="266.1">high pressure switch</text>
<text x="213.7" y="279.1">Stromlaufplan</text>
<text x="282" y="279.1">p512840</text>
<text x="399.2" y="287.2">Blatt</text>
<text x="408" y="291.4">Bl.</text>
</g>
<g font-size="2.8">
<text x="119.8" y="219.4">4</text>
<text x="124.8" y="219.4">3</text>
<text x="129.8" y="219.4">2</text>
<text x="134.8" y="219.4">1</text>
<text x="167.3" y="219.4">4</text>
<text x="172.3" y="219.4">3</text>
<text x="177.3" y="219.4">2</text>
<text x="182.3" y="219.4">1</text>
<text x="117.3" y="230.9">V-</text>
<text x="147.4" y="233.9" transform="rotate(-90 147.4 233.9)">256330</text>
<text x="164.8" y="230.9">V-</text>
<text x="194.9" y="233.9" transform="rotate(-90 194.9 233.9)">256329</text>
<text x="187.3" y="240.4">RESET</text>
<text x="116.3" y="253.8">PS3-AF1-HNS</text>
<text x="163.8" y="253.8">PS3-CF5-HNB</text>
<text x="4.3" y="274.3">Gezeichnet mit ELCAD (R)</text>
<text x="334.3" y="273.9">Alle Leitungen ohne Querschnittsangabe sind H05V-U 1,0 mm2</text>
<text x="4" y="278.5">c</text>
<text x="50" y="278.5">Datum</text>
<text x="60.2" y="278.5">23.06.2009</text>
<text x="369.6" y="278.5">=</text>
<text x="3.9" y="286.9">a</text>
<text x="3.9" y="282.7">b</text>
<text x="50" y="282.7">Bearb.</text>
<text x="50" y="286.9">Gepr.</text>
<text x="60.2" y="282.7">Rupprecht</text>
<text x="60.2" y="286.9">Heckel</text>
<text x="369.6" y="282.7">+</text>
<text x="408.1" y="286.9">9</text>
<text x="7.3" y="291.2">Änderung</text>
<text x="27.2" y="291.2">Datum</text>
<text x="39.9" y="291.2">Name</text>
<text x="50" y="291.2">Norm</text>
<text x="88.1" y="291.2">Ersatz durch:</text>
<text x="128.8" y="291.2">Ersatz für:</text>
<text x="169.4" y="291.2">Ursprung: KKT Kraus</text>
<text x="404.3" y="291.2">11</text>
</g>
<g font-size="2.5">
<text x="88.2" y="65">pump</text>
<text x="125.3" y="227.4">gn</text>
<text x="133.2" y="227.4">rt</text>
<text x="173.2" y="227.4">rt</text>
<text x="180.7" y="227.4">gn</text>
</g>
</svg>
